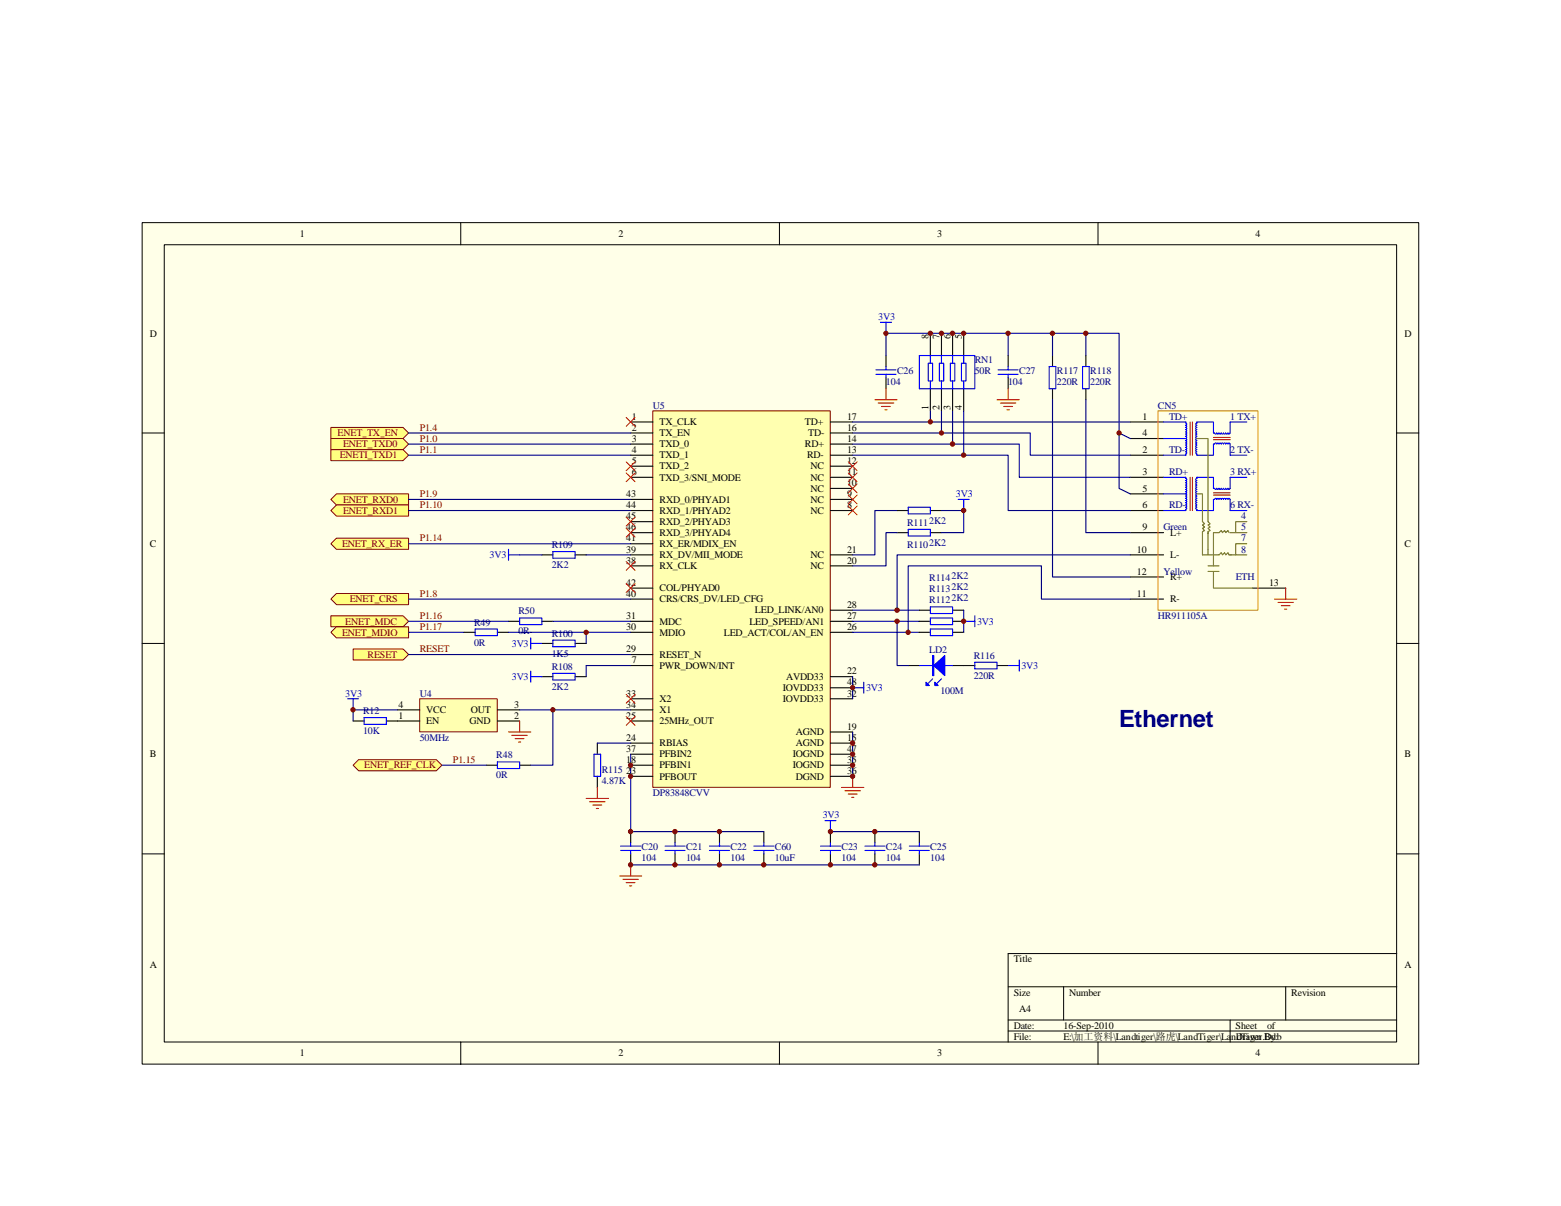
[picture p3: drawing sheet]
<svg xmlns="http://www.w3.org/2000/svg" width="279mm" height="216mm" viewBox="0 0 279 216" stroke-linecap="round" stroke-linejoin="round" font-family="sans-serif">
<path d="M25.4 39.9h228.5v150.6h-228.5z" fill="#ffffe8"/>
<g fill="none" stroke="#000" stroke-width=".18">
<path d="M25.4 39.9h228.5v150.6h-228.5zM82.5 39.9v3.9M139.5 39.9v3.9M196.5 39.9v3.9M29.4 43.8h220.6v142.7h-220.6zM25.4 77.5h4M250 77.5h4M25.4 115.2h4M250 115.2h4M25.4 152.9h4M250 152.9h4M180.4 176.7h69.6"/>
<path d="M190.4 176.7v5.9M230.1 176.7v5.9M250 170.7h-69.6v15.9M82.5 186.6v3.9M139.5 186.6v3.9M180.4 182.6h69.6M180.4 184.6h69.6M196.5 186.6v3.9M220.2 182.6v4"/>
</g>
<path d="M116.9 73.6h31.7v67.3h-31.7z" fill="#ffffb0"/>
<path d="M116.8 73.6h31.8v67.3h-31.8z" fill="none" stroke="#800000" stroke-width=".18"/>
<g fill="none" stroke="#000" stroke-width=".2">
<path d="M166.5 59.7v3.9M168.5 59.7v3.9M170.5 59.7v3.9M172.5 59.7v3.9M112.9 75.5h3.9M112.9 77.5h3.9M112.9 79.5h3.9M148.6 75.5h4M148.6 77.5h4M148.6 79.5h4M158.6 63.6v2M158.6 67.6v2"/>
<path d="M166.5 69.6v4M168.5 69.6v4M170.5 69.6v4M172.5 69.6v4M180.4 63.6v2M180.4 67.6v2M188.4 63.6v2M188.4 69.6v2M194.4 63.6v2M194.4 69.6v2M202.3 75.5h6M202.3 78.5h6"/>
<path d="M112.9 81.5h3.9M112.9 83.5h3.9M112.9 85.4h3.9M112.9 89.4h3.9M112.9 91.4h3.9M112.9 93.4h3.9M112.9 95.4h3.9M112.9 97.3h3.9M112.9 99.3h3.9M148.6 81.5h4M148.6 83.5h4M148.6 85.4h4"/>
<path d="M148.6 89.4h4M148.6 91.4h4M148.6 99.3h4M148.6 87.4h4M160.6 91.4h2M160.6 95.4h2M166.5 91.4h2M166.5 95.4h2M202.3 81.5h6M202.3 85.4h6M202.3 91.4h6M202.3 95.4h6"/>
<path d="M202.3 99.3h6M202.3 88.4h6M112.9 101.3h3.9M112.9 105.3h3.9M112.9 107.3h3.9M112.9 111.2h3.9M112.9 113.2h3.9M112.9 117.2h3.9M112.9 119.1h3.9M148.6 101.3h4M148.6 111.2h4M148.6 113.2h4"/>
<path d="M148.6 109.2h4M202.3 107.3h6M202.3 103.3h6M224.2 105.3h5.9M106.9 133v2M106.9 139v2M112.9 125.1h3.9M112.9 127.1h3.9M112.9 129.1h3.9M112.9 133h3.9M112.9 135h3.9M112.9 137h3.9"/>
<path d="M112.9 139h3.9M148.6 125.1h4M148.6 133h4M148.6 135h4M148.6 137h4M148.6 139h4M148.6 131h4M148.6 123.1h4M148.6 121.1h4M112.9 148.9v2M112.9 152.9v1.9M120.8 148.9v2"/>
<path d="M120.8 152.9v1.9M128.8 148.9v2M128.8 152.9v1.9M136.7 148.9v2M136.7 152.9v1.9M148.6 148.9v2M148.6 152.9v1.9M156.6 148.9v2M156.6 152.9v1.9M164.6 148.9v2M164.6 152.9v1.9"/>
</g>
<g fill="none" stroke="#00f" stroke-width=".2">
<path d="M157.6 57.7h2M158.6 57.7v2M156.8 67h3.6M156.8 66.2h3.6M158.6 65.6v.6M158.6 67v.6M164.6 63.6h9.9v6h-9.9zM166.1 65h.8v3.2h-.8zM166.5 68.2v1.4M166.5 63.6v1.4M168.1 65h.8v3.2h-.8zM168.5 63.6v1.4"/>
<path d="M168.5 68.2v1.4M170.1 65h.8v3.2h-.8zM170.5 63.6v1.4M170.5 68.2v1.4M172.1 65h.8v3.2h-.8zM172.5 63.6v1.4M172.5 68.2v1.4M178.7 67h3.5M178.7 66.2h3.5M180.4 65.6v.6M180.4 67v.6M187.8 65.6h1.2v4h-1.2z"/>
<path d="M193.8 65.6h1.1v4h-1.1zM208.3 75.5h3.9v.2l.2 .2-.2 .2 .2 .2-.2 .2 .2 .2-.2 .2M208.3 78.5h3.9M212.2 77.3l.2 .2-.2 .2M212.2 77.7l.2 .2-.2 .2 .2 .2-.2 .2M212.2 78.5l.2 .2-.2 .2 .2 .2-.2 .2 .2 .2-.2 .2M212.2 79.7l.2 .2-.2 .2M212.2 76.9l.2 .2-.2 .2M214.2 78.5l-.2 .2 .2 .2-.2 .2 .2 .2-.2 .2 .2 .2-.2 .2 .2 .2-.2 .2 .2 .2-.2 .2 .2 .2-.2 .2 .2 .2M214.2 78.1l-.2 .2 .2 .2M214.2 76.1l-.2 .2 .2 .2-.2 .2 .2 .2-.2 .2 .2 .2-.2 .2 .2 .2-.2 .2 .2 .2M214.2 75.7l-.2 .2 .2 .2"/>
<path d="M214.2 75.7v-.2h3v2h.2l.2 .2 .2-.2M217.4 79.5l.2-.2 .2 .2M217.4 79.5h-.2v2h-3v-.2M217.8 77.5l.2 .2 .2-.2 .2 .2 .2-.2 .2 .2 .2-.2 .2 .2 .2-.2 .2 .2 .2-.2 .2 .2 .2-.2M217.8 79.5l.2-.2 .2 .2 .2-.2 .2 .2 .2-.2 .2 .2 .2-.2 .2 .2 .2-.2 .2 .2 .2-.2 .2 .2M220.2 79.5v2h3M223.2 75.5h-3v2M162.6 90.8h3.9v1.2h-3.9zM162.6 94.8h3.9v1.1h-3.9zM171.5 89.4h2M172.5 89.4v2M208.3 85.4h3.9v.2l.2 .2-.2 .2"/>
<path d="M208.3 88.4h3.9l.2 .2-.2 .2M212.2 80.1l.2 .2-.2 .2M212.2 80.5l.2 .2-.2 .2M212.2 80.9l.2 .2-.2 .2v.2h-3.9M212.2 86.8l.2 .2-.2 .2 .2 .2-.2 .2 .2 .2-.2 .2 .2 .2-.2 .2M212.2 88.8l.2 .2-.2 .2M212.2 89.2l.2 .2-.2 .2M212.2 89.6l.2 .2-.2 .2 .2 .2-.2 .2 .2 .2-.2 .2 .2 .2-.2 .2v.2h-3.9M212.2 86.4l.2 .2-.2 .2M212.2 86l.2 .2-.2 .2M214.2 89.2l-.2 .2 .2 .2M214.2 88.8l-.2 .2 .2 .2"/>
<path d="M214.2 88.4l-.2 .2 .2 .2M214.2 86.8l-.2 .2 .2 .2-.2 .2 .2 .2-.2 .2 .2 .2-.2 .2 .2 .2M214.2 86.4l-.2 .2 .2 .2M214.2 89.6l-.2 .2 .2 .2-.2 .2 .2 .2-.2 .2 .2 .2-.2 .2 .2 .2M214.2 86l-.2 .2 .2 .2M214.2 85.6l-.2 .2 .2 .2M214.2 85.6v-.1h3v1.9h.2l.2 .2 .2-.2M217.8 89.4l-.2-.2-.2 .2h-.2v2h-3v-.2M217.8 87.4l.2 .2 .2-.2 .2 .2 .2-.2 .2 .2 .2-.2 .2 .2 .2-.2 .2 .2 .2-.2 .2 .2 .2-.2M217.8 89.4l.2-.2 .2 .2 .2-.2 .2 .2 .2-.2 .2 .2 .2-.2 .2 .2 .2-.2 .2 .2 .2-.2 .2 .2M220.2 89.4v2h3M223.2 85.4l-3 .1v1.9"/>
<path d="M172.5 111.2h2M174.5 110.2v2M106.3 135h1.2v4h-1.2zM152.6 123.1h2M154.6 122.1v2M111.1 152.3h3.6M111.1 151.5h3.6M112.9 150.9v.6M112.9 152.3v.6M119 152.3h3.6M119 151.5h3.6M120.8 150.9v.6"/>
<path d="M120.8 152.3v.6M127 152.3h3.6M127 151.5h3.6M128.8 150.9v.6M128.8 152.3v.6M134.9 152.3h3.6M134.9 151.5h3.6M136.7 150.9v.6M136.7 152.3v.6M146.9 152.3h3.5M146.9 151.5h3.5M147.7 146.9h1.9"/>
<path d="M148.6 146.9v2M148.6 150.9v.6M148.6 152.3v.6M154.8 152.3h3.6M154.8 151.5h3.6M156.6 150.9v.6M156.6 152.3v.6M162.8 152.3h3.5M162.8 151.5h3.5M164.6 150.9v.6M164.6 152.3v.6"/>
</g>
<path d="M213 75.5v6M213.4 75.5v6M217.2 78.3h3M217.2 78.7h3M213 85.4v6M213.4 85.4v6M217.2 88.6h3M217.2 88.2h3" fill="none" stroke="#bf0000" stroke-width=".2"/>
<path d="M214.2 78.5h2v14.9l.4 .4-.4 .2 .4 .4-.4 .2 .4 .4-.4 .2v4.1M214.2 88.4h1v5l.4 .4-.4 .2 .4 .4-.4 .2 .4 .4-.4 .2v4.1h2v2M220 95.4l-.2-.4-.4 .4-.2-.4-.4 .4-.2-.4-.4 .4h-1v3.9h1l.4-.4 .2 .4 .4-.4 .2 .4 .4-.4 .2 .4h3.2M220.2 95.4h3M223.2 93.4h-2v2M223.2 97.3h-2v2M216.2 102.3h2M216.2 101.3h2M217.2 102.3v3h7" fill="none" stroke="#808000" stroke-width=".2"/>
<path d="M207.3 73.6h17.9v35.6h-17.9z" fill="none" stroke="#ff9c00" stroke-width=".2"/>
<g fill="none" stroke="#000080" stroke-width=".2">
<path d="M180.4 59.7v3.9M188.4 59.7v3.9M194.4 59.7v3.9M152.6 79.5h29.8v5.9h19.9M152.6 77.5h31.8v4h17.9M152.6 75.5h49.7M158.6 63.6v-3.9h41.7v17.8l2 1M166.5 73.6v1.9M168.5 73.6v3.9M170.5 73.6v5.9M172.5 73.6v7.9M188.4 71.6v31.7h13.9"/>
<path d="M194.4 71.6v23.8h7.9M200.3 77.5v9.9l2 1M152.6 81.5h27.8v9.9h21.9M160.6 91.4h-4v7.9h-4M160.6 95.4h-2v5.9h-6M168.5 91.4h4v4h-4M202.3 99.3h-41.7v9.9h-8M152.6 111.2h12M160.6 109.2h4M162.6 113.2h2M202.3 107.3h-15.9v-6h-23.8v11.9h-10M106.9 133h6"/>
<path d="M112.9 135v13.9h23.8M152.6 121.1v4M152.6 131v8M112.9 154.8h51.7M148.6 148.9h16"/>
</g>
<g fill="none" stroke="#f00" stroke-width=".2">
<path d="M156.6 71.6h4M157.2 72.2h2.8M157.8 72.8h1.6M158.4 73.4h.4M158.6 69.6v2M178.5 71.6h3.9M179.1 72.2h2.7M179.6 72.8h1.6M180.2 73.4h.4M180.4 69.6v2M228.1 107.3h4M228.7 107.8h2.8"/>
<path d="M229.3 108.4h1.6M229.9 109.1h.4M230.1 105.3v2M152.6 139v2M104.9 142.9h4M105.5 143.5h2.8M106.1 144.1h1.6M106.7 144.7h.4M106.9 141v1.9M110.9 156.8h4M111.5 157.4h2.8M112.1 158h1.6"/>
<path d="M112.7 158.6h.4M112.9 154.8v2M150.6 141h4M151.2 141.6h2.8M151.8 142.2h1.6M152.4 142.7h.4"/>
</g>
<g fill="#ffff80" stroke="#800000" stroke-width=".18">
<path d="M59.2 76.5h12.9l1 1-1 1h-12.9z" fill-rule="evenodd"/>
<path d="M59.2 78.5h12.9l1 1-1 1h-12.9z" fill-rule="evenodd"/>
<path d="M59.2 80.5h12.9l1 1-1 1h-12.9z" fill-rule="evenodd"/>
<path d="M59.2 89.4l1-1h12.9v2h-12.9z" fill-rule="evenodd"/>
<path d="M59.2 91.4l1-1h12.9v2h-12.9z" fill-rule="evenodd"/>
<path d="M59.2 107.3l1-1h12.9v1.9h-12.9z" fill-rule="evenodd"/>
</g>
<path d="M91 99.3h2M91 98.3v2M99 98.7h3.9v1.2h-3.9z" fill="none" stroke="#00f" stroke-width=".2"/>
<path d="M97 99.3h2M102.9 99.3h2" fill="none" stroke="#000" stroke-width=".2"/>
<g fill="#ffff80" stroke="#800000" stroke-width=".18">
<path d="M59.2 110.2h12.9l1 1-1 1h-12.9z" fill-rule="evenodd"/>
<path d="M59.2 113.2l1-1h12.9v2h-12.9z" fill-rule="evenodd"/>
<path d="M63.2 116.2h8.9l1 1-1 1h-8.9z" fill-rule="evenodd"/>
</g>
<path d="M97 121.1h2M102.9 121.1h2" fill="none" stroke="#000" stroke-width=".2"/>
<path d="M95 121.1h2M95 120.1v2M99 120.5h3.9v1.2h-3.9z" fill="none" stroke="#00f" stroke-width=".2"/>
<path d="M104.9 119.1v2" fill="none" stroke="#000080" stroke-width=".2"/>
<path d="M75.1 125.1h13.9v5.9h-13.9z" fill="#ffffb0"/>
<path d="M75.1 125.1h13.9v5.9h-13.9z" fill="none" stroke="#800000" stroke-width=".18"/>
<g fill="none" stroke="#000" stroke-width=".2">
<path d="M83.1 113.2h1.9M89 113.2h2M97 115.2h2M102.9 115.2h2M162.6 119.1h2M164.6 113.2h1.9M164.6 109.2h1.9M164.6 111.2h1.9M170.5 113.2h2M170.5 109.2h2M170.5 111.2h2M170.5 119.1h4"/>
<path d="M178.5 119.1h1.9M63.2 129.1h2M69.2 129.1h5.9M71.1 127.1h4M89 127.1h4M89 129.1h4"/>
</g>
<g fill="none" stroke="#00f" stroke-width=".2">
<path d="M85 112.6h4v1.2h-4zM95 115.2h2M95 114.2v2M99 114.6h3.9v1.2h-3.9zM164.6 119.1h5.9M166.5 108.6h4v1.2h-4zM166.5 110.6h4v1.2h-4zM166.5 112.6h4v1.2h-4zM174.5 118.6h4v1.1h-4zM180.4 119.1h2M182.4 118.2v1.9M62.2 125.1h2"/>
<path d="M63.2 125.1v2M65.2 128.5h4v1.2h-4zM166.9 121.5l-.8 .8M168.5 121.5l-.8 .8"/>
</g>
<path d="M91 113.2h21.9M104.9 113.2v2M160.6 111.2v7.9h2M172.5 109.2v4M71.1 127.1h-7.9v2M93 127.1h19.9" fill="none" stroke="#000080" stroke-width=".2"/>
<path d="M91 131h4M91.6 131.6h2.8M92.2 132.2h1.6M92.8 132.8h.4M93 129.1v1.9" fill="none" stroke="#f00" stroke-width=".2"/>
<g fill="#00f" stroke="#00f" stroke-width=".2">
<path d="M167.1 119.1l2-1.7v3.5z"/>
<path d="M165.7 122.1l.6 .6h-.6z"/>
<path d="M167.3 122.1l.6 .6h-.6z"/>
<path d="M166.9 117.4h.2v3.5h-.2z" fill-rule="evenodd"/>
</g>
<path d="M64.2 136h13.9l1 1-1 1h-13.9l-1-1z" fill-rule="evenodd" fill="#ffff80" stroke="#800000" stroke-width=".18"/>
<path d="M91 111.2h2M97 111.2h2" fill="none" stroke="#000" stroke-width=".2"/>
<path d="M93 110.6h4v1.2h-4z" fill="none" stroke="#00f" stroke-width=".2"/>
<path d="M73.1 77.5h39.8M73.1 79.5h39.8M73.1 81.5h39.8M73.1 91.4h39.8M73.1 89.4h39.8M93 99.3h4M104.9 99.3h8M99 111.2h13.9M104.9 119.1h8" fill="none" stroke="#000080" stroke-width=".2"/>
<path d="M112.1 74.7l1.6 1.6M113.7 74.7l-1.6 1.6M112.1 82.7l1.6 1.6M112.1 84.7l1.6 1.5M112.1 92.6l1.6 1.6M112.1 94.6l1.6 1.6M113.7 82.7l-1.6 1.6M113.7 84.7l-1.6 1.5M113.7 92.6l-1.6 1.6M113.7 94.6l-1.6 1.6M112.1 100.5l1.6 1.6M113.7 100.5l-1.6 1.6" fill="none" stroke="#f00" stroke-width=".18"/>
<path d="M59.2 97.3l1-.9h12.9v1.9h-12.9z" fill-rule="evenodd" fill="#ffff80" stroke="#800000" stroke-width=".18"/>
<path d="M73.1 97.3h39.8M73.1 113.2h10M73.1 111.2h17.9M73.1 117.2h39.8M73.1 107.3h39.8M79.1 137h7.9M99 127.1v9.9h-4" fill="none" stroke="#000080" stroke-width=".2"/>
<g fill="none" stroke="#f00" stroke-width=".18">
<path d="M151.8 82.7l1.6 1.6M151.8 84.7l1.6 1.5M151.8 86.6l1.6 1.6M151.8 88.6l1.6 1.6M151.8 90.6l1.6 1.6M153.4 82.7l-1.6 1.6M153.4 84.7l-1.6 1.5M153.4 86.6l-1.6 1.6M153.4 88.6l-1.6 1.6M153.4 90.6l-1.6 1.6M112.1 104.5l1.6 1.6M113.7 104.5l-1.6 1.6"/>
<path d="M112.1 124.3l1.6 1.6M112.1 128.3l1.6 1.6M113.7 124.3l-1.6 1.6M113.7 128.3l-1.6 1.6"/>
</g>
<g fill="#800000" stroke="#800000" stroke-width=".18">
<circle cx="162.5" cy="113.2" r=".38"/>
<circle cx="172.5" cy="59.7" r=".39"/>
<circle cx="170.5" cy="59.7" r=".39"/>
<circle cx="168.5" cy="59.7" r=".38"/>
<circle cx="166.5" cy="59.7" r=".38"/>
<circle cx="166.5" cy="75.5" r=".38"/>
<circle cx="168.5" cy="77.5" r=".38"/>
<circle cx="170.5" cy="79.5" r=".39"/>
<circle cx="172.5" cy="81.5" r=".39"/>
<circle cx="200.3" cy="77.5" r=".38"/>
<circle cx="188.4" cy="59.7" r=".39"/>
<circle cx="194.3" cy="59.7" r=".39"/>
<circle cx="158.6" cy="59.7" r=".39"/>
<circle cx="180.4" cy="59.7" r=".38"/>
<circle cx="160.6" cy="109.2" r=".39"/>
<circle cx="172.5" cy="91.4" r=".39"/>
<circle cx="63.2" cy="127.1" r=".39"/>
<circle cx="104.9" cy="113.2" r=".39"/>
<circle cx="160.6" cy="111.2" r=".39"/>
<circle cx="98.9" cy="127.1" r=".39"/>
<circle cx="112.9" cy="137" r=".39"/>
<circle cx="112.9" cy="139" r=".39"/>
<circle cx="152.6" cy="133" r=".39"/>
<circle cx="152.6" cy="135" r=".39"/>
<circle cx="152.6" cy="137" r=".39"/>
<circle cx="152.6" cy="139" r=".39"/>
<circle cx="152.6" cy="123.1" r=".39"/>
<circle cx="112.9" cy="148.9" r=".39"/>
<circle cx="112.9" cy="154.8" r=".39"/>
<circle cx="120.8" cy="148.9" r=".39"/>
<circle cx="120.8" cy="154.8" r=".39"/>
<circle cx="128.8" cy="148.9" r=".39"/>
<circle cx="128.8" cy="154.8" r=".39"/>
<circle cx="148.6" cy="148.9" r=".39"/>
<circle cx="148.6" cy="154.8" r=".39"/>
<circle cx="156.6" cy="148.9" r=".39"/>
<circle cx="156.6" cy="154.8" r=".39"/>
<circle cx="172.5" cy="111.2" r=".39"/>
<circle cx="136.7" cy="154.8" r=".39"/>
</g>
<path d="M87 137h2M93 137h2" fill="none" stroke="#000" stroke-width=".2"/>
<path d="M89 136.4h4v1.2h-4z" fill="none" stroke="#00f" stroke-width=".2"/>
<text font-size="4.3" fill="#000080" x="200.3" y="130.2">Ethernet</text>
<g font-size="1.8">
<text x="53.7" y="42.4">1</text>
<text x="110.7" y="42.4">2</text>
<text x="167.7" y="42.4">3</text>
<text x="224.7" y="42.4">4</text>
<text x="26.8" y="60.3">D</text>
<text x="166.2" y="60.7" transform="rotate(-90 166.2 60.7)">8</text>
<text x="168.1" y="60.7" transform="rotate(-90 168.1 60.7)">7</text>
<text x="170.1" y="60.7" transform="rotate(-90 170.1 60.7)">6</text>
<text x="172.1" y="60.7" transform="rotate(-90 172.1 60.7)">5</text>
<text x="251.4" y="60.3">D</text>
<text x="113.1" y="75.1">1</text>
<text x="113.1" y="77.1">2</text>
<text x="118" y="76.1">TX_CLK</text>
<text x="144.1" y="76.1">TD+</text>
<text x="151.6" y="75.1">17</text>
<text x="151.6" y="77.1">16</text>
<text x="166.2" y="73.4" transform="rotate(-90 166.2 73.4)">1</text>
<text x="168.1" y="73.4" transform="rotate(-90 168.1 73.4)">2</text>
<text x="170.1" y="73.4" transform="rotate(-90 170.1 73.4)">3</text>
<text x="172.1" y="73.4" transform="rotate(-90 172.1 73.4)">4</text>
<text x="204.5" y="75.1">1</text>
<text x="113.1" y="79.1">3</text>
<text x="113.1" y="81.1">4</text>
<text x="113.1" y="83.1">5</text>
<text x="118" y="78.1">TX_EN</text>
<text x="118" y="80.1">TXD_0</text>
<text x="118" y="82.1">TXD_1</text>
<text x="144.1" y="80.1">RD+</text>
<text x="144.5" y="82.1">RD-</text>
<text x="144.7" y="78.1">TD-</text>
<text x="151.6" y="79.1">14</text>
<text x="151.6" y="81.1">13</text>
<text x="151.6" y="83.1">12</text>
<text x="204.5" y="78.1">4</text>
<text x="204.5" y="81.1">2</text>
<text x="112.1" y="89">43</text>
<text x="113.1" y="85">6</text>
<text x="118" y="84">TXD_2</text>
<text x="118" y="86">TXD_3/SNI_MODE</text>
<text x="118" y="90">RXD_0/PHYAD1</text>
<text x="145.1" y="90">NC</text>
<text x="145.1" y="88">NC</text>
<text x="145.1" y="86">NC</text>
<text x="145.1" y="84">NC</text>
<text x="151.6" y="89">9</text>
<text x="151.6" y="87">10</text>
<text x="151.6" y="85">11</text>
<text x="204.5" y="85">3</text>
<text x="204.5" y="88">5</text>
<text x="112.1" y="91">44</text>
<text x="112.1" y="93">45</text>
<text x="112.1" y="95">46</text>
<text x="118" y="92">RXD_1/PHYAD2</text>
<text x="118" y="94">RXD_2/PHYAD3</text>
<text x="118" y="95.9">RXD_3/PHYAD4</text>
<text x="145.1" y="92">NC</text>
<text x="151.6" y="91">8</text>
<text x="204.5" y="95">9</text>
<text x="204.5" y="91">6</text>
<text x="209.4" y="95.9">L+</text>
<text x="26.8" y="97.9">C</text>
<text x="112.1" y="96.9">41</text>
<text x="112.1" y="98.9">39</text>
<text x="112.1" y="100.9">38</text>
<text x="118" y="97.9">RX_ER/MDIX_EN</text>
<text x="118" y="99.9">RX_DV/MII_MODE</text>
<text x="118" y="101.9">RX_CLK</text>
<text x="145.1" y="101.9">NC</text>
<text x="145.1" y="99.9">NC</text>
<text x="151.6" y="100.9">20</text>
<text x="151.6" y="98.9">21</text>
<text x="203.5" y="98.9">10</text>
<text x="209.4" y="99.9">L-</text>
<text x="251.4" y="97.9">C</text>
<text x="112.1" y="104.9">42</text>
<text x="112.1" y="106.8">40</text>
<text x="118" y="105.9">COL/PHYAD0</text>
<text x="118" y="107.8">CRS/CRS_DV/LED_CFG</text>
<text x="203.5" y="106.8">11</text>
<text x="203.5" y="102.9">12</text>
<text x="209.4" y="107.8">R-</text>
<text x="209.4" y="103.9">R+</text>
<text x="227.1" y="104.9">13</text>
<text x="112.1" y="110.8">31</text>
<text x="112.1" y="112.8">30</text>
<text x="118" y="111.8">MDC</text>
<text x="118" y="113.8">MDIO</text>
<text x="129.6" y="113.8">LED_ACT/COL/AN_EN</text>
<text x="134.1" y="111.8">LED_SPEED/AN1</text>
<text x="135.1" y="109.8">LED_LINK/AN0</text>
<text x="151.6" y="110.8">27</text>
<text x="151.6" y="108.8">28</text>
<text x="151.6" y="112.8">26</text>
<text x="112.1" y="116.8">29</text>
<text x="113.1" y="118.7">7</text>
<text x="118" y="117.8">RESET_N</text>
<text x="118" y="119.7">PWR_DOWN/INT</text>
<text x="112.1" y="124.7">33</text>
<text x="118" y="125.7">X2</text>
<text x="140.1" y="125.7">IOVDD33</text>
<text x="140.1" y="123.7">IOVDD33</text>
<text x="140.7" y="121.7">AVDD33</text>
<text x="151.6" y="124.7">32</text>
<text x="151.6" y="122.7">48</text>
<text x="151.6" y="120.7">22</text>
<text x="71.3" y="126.7">4</text>
<text x="71.3" y="128.7">1</text>
<text x="76.3" y="127.7">VCC</text>
<text x="76.3" y="129.6">EN</text>
<text x="84.1" y="129.6">GND</text>
<text x="84.3" y="127.7">OUT</text>
<text x="92" y="128.7">2</text>
<text x="92" y="126.7">3</text>
<text x="112.1" y="126.7">34</text>
<text x="112.1" y="128.7">25</text>
<text x="118" y="127.7">X1</text>
<text x="118" y="129.6">25MHz_OUT</text>
<text x="142.5" y="131.6">AGND</text>
<text x="151.6" y="130.6">19</text>
<text x="26.8" y="135.6">B</text>
<text x="112.1" y="132.6">24</text>
<text x="112.1" y="134.6">37</text>
<text x="112.1" y="136.6">18</text>
<text x="118" y="133.6">RBIAS</text>
<text x="118" y="135.6">PFBIN2</text>
<text x="118" y="137.6">PFBIN1</text>
<text x="141.9" y="135.6">IOGND</text>
<text x="141.9" y="137.6">IOGND</text>
<text x="142.5" y="133.6">AGND</text>
<text x="151.6" y="132.6">15</text>
<text x="151.6" y="134.6">47</text>
<text x="151.6" y="136.6">35</text>
<text x="251.4" y="135.6">B</text>
<text x="112.1" y="138.6">23</text>
<text x="118" y="139.6">PFBOUT</text>
<text x="142.5" y="139.6">DGND</text>
<text x="151.6" y="138.6">36</text>
<text x="26.8" y="173.2">A</text>
<text x="181.4" y="172.3">Title</text>
<text x="251.4" y="173.2">A</text>
<text x="181.4" y="178.2">Size</text>
<text x="191.4" y="178.2">Number</text>
<text x="231.1" y="178.2">Revision</text>
<text x="181.4" y="184.2">Date:</text>
<text x="182.4" y="181.2">A4</text>
<text x="190.4" y="184.2">16-Sep-2010</text>
<text x="221.2" y="184.2">Sheet</text>
<text x="226.8" y="184.2">of</text>
<text x="53.7" y="189.1">1</text>
<text x="110.7" y="189.1">2</text>
<text x="167.7" y="189.1">3</text>
<text x="181.4" y="186.1">File:</text>
<text x="190.4" y="186.1">E:\加工资料\Landtiger\路虎\LandTiger\LandTiger.Ddb</text>
<text x="221.2" y="186.1">Drawn By:</text>
<text x="224.7" y="189.1">4</text>
</g>
<g font-size="1.8" fill="#00f">
<text x="157.2" y="57.3">3V3</text>
<text x="171.1" y="89">3V3</text>
<text x="87.6" y="99.9">3V3</text>
<text x="174.9" y="111.8">3V3</text>
<text x="91.6" y="115.8">3V3</text>
<text x="182.8" y="119.7">3V3</text>
<text x="61.8" y="124.7">3V3</text>
<text x="91.6" y="121.7">3V3</text>
<text x="155" y="123.7">3V3</text>
<text x="147.3" y="146.5">3V3</text>
</g>
<g font-size="1.8" fill="#000080">
<text x="174.5" y="65">RN1</text>
<text x="158.6" y="69">104</text>
<text x="160.6" y="67">C26</text>
<text x="174.5" y="67">50R</text>
<text x="180.4" y="69">104</text>
<text x="182.4" y="67">C27</text>
<text x="189.2" y="67">R117</text>
<text x="189.2" y="69">220R</text>
<text x="195.1" y="67">R118</text>
<text x="195.1" y="69">220R</text>
<text x="116.8" y="73.1">U5</text>
<text x="207.3" y="73.1">CN5</text>
<text x="209.3" y="75.1">TD+</text>
<text x="220.2" y="75.1">1 TX+</text>
<text x="209.3" y="81.1">TD-</text>
<text x="220.2" y="81.1">2 TX-</text>
<text x="209.3" y="85">RD+</text>
<text x="220.2" y="85">3 RX+</text>
<text x="162.3" y="94.1">R1112K2</text>
<text x="208.3" y="95">Green</text>
<text x="209.3" y="91">RD-</text>
<text x="220.2" y="91">6 RX-</text>
<text x="222.2" y="93">4</text>
<text x="222.2" y="95">5</text>
<text x="98.8" y="98.1">R109</text>
<text x="98.8" y="101.7">2K2</text>
<text x="162.3" y="98.1">R1102K2</text>
<text x="222.2" y="96.9">7</text>
<text x="222.2" y="98.9">8</text>
<text x="166.3" y="104.1">R1142K2</text>
<text x="166.3" y="106">R1132K2</text>
<text x="208.3" y="102.9">Yellow</text>
<text x="221.2" y="103.9">ETH</text>
<text x="84.9" y="112">R49</text>
<text x="92.8" y="110">R50</text>
<text x="92.8" y="113.6">0R</text>
<text x="98.8" y="114">R100</text>
<text x="166.3" y="108">R1122K2</text>
<text x="207.3" y="110.8">HR911105A</text>
<text x="84.9" y="115.6">0R</text>
<text x="98.8" y="119.9">R108</text>
<text x="98.8" y="117.5">1K5</text>
<text x="166.3" y="116.9">LD2</text>
<text x="174.3" y="117.9">R116</text>
<text x="75.1" y="124.7">U4</text>
<text x="98.8" y="123.5">2K2</text>
<text x="168.3" y="124.3">100M</text>
<text x="174.3" y="121.5">220R</text>
<text x="65" y="127.8">R12</text>
<text x="65" y="131.4">10K</text>
<text x="75.1" y="132.6">50MHz</text>
<text x="88.8" y="135.8">R48</text>
<text x="88.8" y="139.4">0R</text>
<text x="107.7" y="138.4">R115</text>
<text x="107.7" y="140.4">4.87K</text>
<text x="116.8" y="142.5">DP83848CVV</text>
<text x="114.9" y="152.3">C20</text>
<text x="114.9" y="154.2">104</text>
<text x="122.8" y="152.3">C21</text>
<text x="122.8" y="154.2">104</text>
<text x="130.8" y="152.3">C22</text>
<text x="130.8" y="154.2">104</text>
<text x="138.7" y="152.3">C60</text>
<text x="138.7" y="154.2">10uF</text>
<text x="150.6" y="152.3">C23</text>
<text x="150.6" y="154.2">104</text>
<text x="158.6" y="152.3">C24</text>
<text x="158.6" y="154.2">104</text>
<text x="166.5" y="152.3">C25</text>
<text x="166.5" y="154.2">104</text>
</g>
<g font-size="1.8" fill="#800000">
<text x="75.1" y="77.1">P1.4</text>
<text x="60.4" y="78.1">ENET_TX_EN</text>
<text x="60.8" y="82.1">ENETI_TXD1</text>
<text x="61.4" y="80.1">ENET_TXD0</text>
<text x="75.1" y="79.1">P1.0</text>
<text x="75.1" y="81.1">P1.1</text>
<text x="61.4" y="90">ENET_RXD0</text>
<text x="75.1" y="89">P1.9</text>
<text x="61.4" y="92">ENET_RXD1</text>
<text x="75.1" y="91">P1.10</text>
<text x="61.2" y="97.9">ENET_RX_ER</text>
<text x="75.1" y="96.9">P1.14</text>
<text x="62.6" y="107.8">ENET_CRS</text>
<text x="75.1" y="106.8">P1.8</text>
<text x="61.2" y="113.8">ENET_MDIO</text>
<text x="61.8" y="111.8">ENET_MDC</text>
<text x="75.1" y="110.8">P1.16</text>
<text x="75.1" y="112.8">P1.17</text>
<text x="65.8" y="117.8">RESET</text>
<text x="75.1" y="116.8">RESET</text>
<text x="65.2" y="137.6">ENET_REF_CLK</text>
<text x="81.1" y="136.6">P1.15</text>
</g>
</svg>
